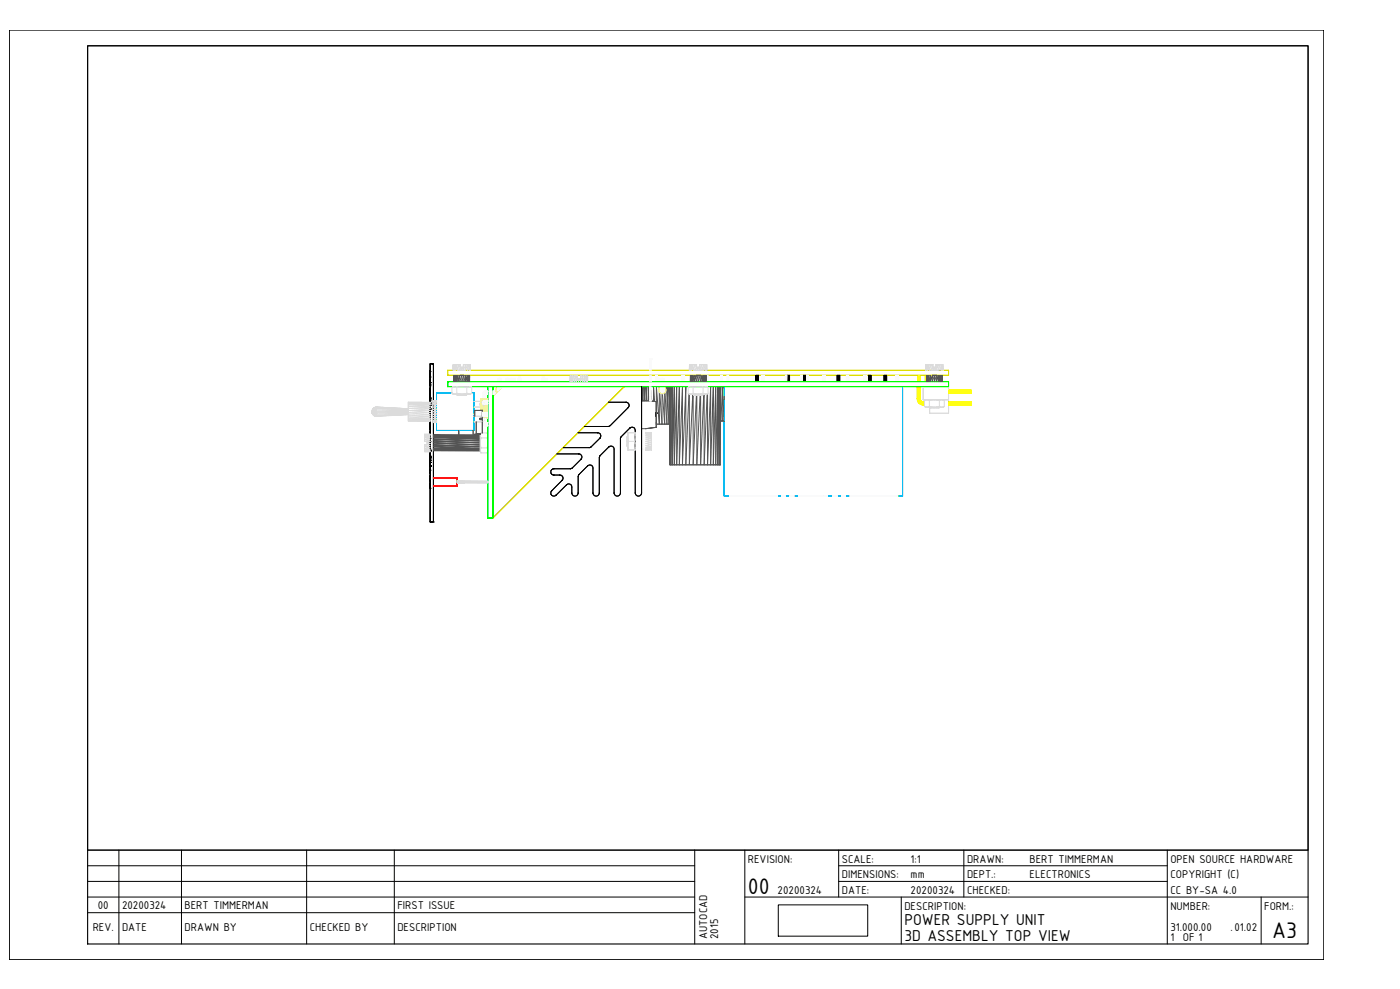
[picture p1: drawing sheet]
<svg xmlns="http://www.w3.org/2000/svg" width="841mm" height="594mm" viewBox="0 0 841 594" stroke-linecap="round" stroke-linejoin="round" font-family="sans-serif">
<!-- layer: 0 -->
<g fill="none" stroke="#dd0" stroke-width=".6">
<path d="M269 222h6h-6v3h301v-3v3h-301zM269 222h.1M269 225h.1M280 222h137M296 238h.1M302 232l-6 6v73l79-79-79 79v-73zM302 232h.1M375 232h.1M422 222h137M564 222h6zM570 222h.1M570 225h.1"/>
<path d="M296 311h.1"/>
</g>
<g fill="none" stroke="#000" stroke-width=".6">
<path d="M258 219v95M258 219h2v95h-2v-95h2v95h-2zM258 219h.1M260 219h.1M258 237v-1v1M258 236h.1M258 236v-1v1M258 235v-1v1M258 234h.1M258 233h.1M258 233v1v-1M258 235h.1"/>
<path d="M258 235v1v-1M258 236v1v-1M258 237h.1M258 238h.1M258 238v1v-1M258 239h.1M258 238v-1v1M258 232h.1M258 231h.1M258 230h.1M258 229h.1M258 228h.1"/>
<path d="M258 223v2v-2M258 225h.1M258 226h.1M258 225v-2v2M258 223h.1M258 227h.1M258 240h.1M258 239v-1v1M258 239v-2v2M258 237v2v-2M258 229v-1v1M258 228v1v-1"/>
<path d="M258 260h.1M258 259h.1M258 258h.1M258 257h.1M258 257v-2v2M258 255h.1M258 256h.1M258 254h.1M258 255v2v-2M258 246v1v-1M258 247h.1M258 248h.1"/>
<path d="M258 247v-1v1M258 249h.1M258 247v-2v2M258 245h.1M258 247v1v-1M258 249v-1v1M258 241v2v-2M258 243h.1M258 244h.1M258 243v-2v2M258 241h.1M258 244v2v-2"/>
<path d="M258 246h.1M258 246v-2v2M258 241v1v-1M258 242h.1M258 242v-1v1M258 242v-2v2M258 245v-2v2M258 243v2v-2M258 245v-1v1M258 244v1v-1M258 280h.1M258 280v2v-2"/>
<path d="M258 275h.1M258 276v2v-2M258 278h.1M258 278v-2v2M258 276h.1M258 271v1v-1M258 272h.1M258 273h.1M258 272v-1v1M258 270h.1M258 271h.1M258 274h.1"/>
<path d="M258 272v-2v2M258 265v2v-2M258 267h.1M258 268h.1M258 267v-2v2M258 265h.1M258 269h.1M258 263h.1M258 262h.1M258 261h.1M258 279h.1M258 278v1v-1"/>
<path d="M258 279v-1v1M258 278v2v-2M258 280v-2v2M258 276v-1v1M258 275v1v-1M258 277h.1M258 276v1v-1M258 277v-2v2M258 273v-1v1M258 274v2v-2M258 277v-1v1M258 275v-1v1"/>
<path d="M258 272v1v-1M258 274v-2v2M258 272v2v-2M258 273v1zM258 273v-2v2M258 271v2v-2M258 272v1zM258 275v2v-2M258 282v2v-2M258 284h.1M258 284v-2v2M258 282v-2v2"/>
<path d="M258 282h.1M258 293v-1v1M258 292h.1M258 291h.1M258 291v-1v1M258 290h.1M258 291v2v-2M258 293h.1M258 292v-1v1M258 291v1v-1M258 286h.1M258 286v1v-1"/>
<path d="M258 287h.1M258 288h.1M258 289h.1M258 288v-2v2M258 314h.1M260 314h.1"/>
</g>
<g fill="#000">
<circle cx="258" cy="231" r=".2"/>
<circle cx="258" cy="232" r=".2"/>
<circle cx="258" cy="223" r=".2"/>
<circle cx="258" cy="226" r=".2"/>
<circle cx="258" cy="246" r=".2"/>
<circle cx="258" cy="240" r=".2"/>
<circle cx="258" cy="275" r=".2"/>
<circle cx="258" cy="263" r=".2"/>
<circle cx="258" cy="270" r=".2"/>
<circle cx="258" cy="265" r=".2"/>
<circle cx="258" cy="271" r=".2"/>
<circle cx="258" cy="282" r=".2"/>
</g>
<path d="M289 261h-29l29 1h-29h29h-29l29 1h-29l29 1h-29l29 1h-29l29 1h-29l29 1h-29l29 1h-29l29 1h-29l29 1h-29l29 1h-29h29h-29" fill="none" stroke="#545454" stroke-width=".6"/>
<g fill="none" stroke="#dbdbdb" stroke-width=".6">
<path d="M227 245h.1M245 242h13h-13zM245 242l13 1h-13zM245 243l13 1h-13zM245 244l13 1h-13zM245 248l13 1h-13zM245 249l13 1h-13zM245 250l13 1h-13zM245 251l13 1h-13zM245 252l13 1h-13zM245 253h13zM258 242h-13h13h-13v11"/>
<path d="M258 246l-13-1v2h13M258 248l-13-1v1h13M255 265h2v2M255 267v4M255 265h3l-1 1h1h-1M255 261h3h-3v1l3 1h-3v1l3 1h-3v-1h3l-3-1v-1h3l-3-1h3M255 268v1l3 1h-3v1h3h-3M255 265h.1M255 267h.1M255 267h2M257 265v2M257 267h-2v1l2-1 1 1h-3l3 1h-3v1l3 1h-3h3h-3"/>
<path d="M257 267h.1M258 261h-3v4M258 266l-1 1M289 262h.1M289 262v3v-2v3M289 265v3v-2M289 267v3v-1v2M289 271v1M289 261v10M289 266h.1M289 270v1M289 262v1z"/>
<path d="M289 268v1zM289 260v1zM289 260v2v-1M289 260h4v2v1h-4M289 260h.1M289 263h.1M289 269h.1M289 272h.1M293 263v3v3h-4M293 260h.1M293 269h.1M293 272h.1"/>
<path d="M293 262v1v2M293 261v-1v1M293 271v1v-1M293 267v3v-1M293 270v2h-4"/>
</g>
<path d="M262 236h9h-9v23h23h-23M262 236h.1M262 236v23M283 236h2v23M285 236h.1M262 259h.1M285 259h.1" fill="none" stroke="#00bfff" stroke-width=".6"/>
<circle cx="227" cy="250" r=".2" fill="#dbdbdb"/>
<path d="M226 245h1M227 245h.1" fill="none" stroke="#dbdbdb" stroke-width=".6"/>
<g fill="#dbdbdb">
<circle cx="227" cy="250" r=".2"/>
<circle cx="226" cy="250" r=".2"/>
</g>
<path d="M226 245h.1" fill="none" stroke="#dbdbdb" stroke-width=".6"/>
<circle cx="226" cy="250" r=".2" fill="#dbdbdb"/>
<path d="M226 248h.1M226 246h.1M226 249h.1M226 245h.1" fill="none" stroke="#dbdbdb" stroke-width=".6"/>
<circle cx="226" cy="248" r=".2" fill="#dbdbdb"/>
<path d="M226 247h.1M226 248h.1M226 246h.1M227 245h.1" fill="none" stroke="#dbdbdb" stroke-width=".6"/>
<circle cx="226" cy="245" r=".2" fill="#dbdbdb"/>
<g fill="none" stroke="#dbdbdb" stroke-width=".6">
<path d="M223 247l1 1zM223 248h1M223 246l1 1M223 248h.1M224 248v1l-1-1 2 2M224 247v1zM224 247h.1M224 247l-1 1M224 248l1 1h-1M224 248v1v-1v1M224 246h-1zM224 247l1 1z"/>
<path d="M224 249l2 1h-1M224 249h1l-1-1h1v1M224 246l1 1v1l-1-1h1M224 245l1 1v1M224 245h1l-1 1v1v-1M224 245v1M225 245v1M225 245l-1 1v-1v1M225 250h1zM225 245h.1M225 246l1 1v1l-1-1M225 249h1"/>
<path d="M225 249v1M225 246h-1M225 245l1 1v1h-1M225 245h-1M225 250h1M225 245h1h-1M226 250h.1M226 248h-1h1M226 246v-1l19 1M226 249h-1M226 249v1h-1M226 245l19 1-19-1"/>
<path d="M226 245l19 1-20-1M226 250l19-1zM226 245v1h-1M227 250h.1M245 248l-19 1-1-1h1l1 2M245 249h-19v1l19-1M245 246l-19-1 19 1M245 247l-19-1v1h19M245 247h-19v1h19M245 248h-19v1l19-1M245 253h.1M262 241h-2h2h-2h2h-2l2 1h-2l2 1h-2l2 1h-2l2 2h-2l2 1h-2l2 2h-2l2 1h-2l2 1h-2l2 1h-2l2 1h-2l2 1h-2h2h-2"/>
<path d="M285 250h5M285 241h5M289 253h1M289 251l-1 1 1 1M289 244h1M289 242l-1 1 1 1M289 253h.1M289 244h.1M289 251h.1M289 242h.1M289 251h1M289 242h1"/>
<path d="M290 253h.1M290 250h.1M290 251h.1M290 245h.1M290 241h.1M290 242h.1M290 244h.1M290 251l1 1-1 1M290 250a1.7 1.7 0 0 1 2 2 1.7 1.7 0 0 1-2 1h-5h5M290 250a1.7 1.7 0 0 1 2 2 1.7 1.7 0 0 1-2 1M290 242l1 1-1 1M290 241a1.7 1.7 0 0 1 2 2 1.7 1.7 0 0 1-2 2h-5l5-1"/>
<path d="M290 241a1.7 1.7 0 0 1 2 2 1.7 1.7 0 0 1-2 2M275 290h4zM275 289l4 1zM275 289h4zM279 289v1h-4M279 290h.1M293 290h-14h14M293 289h-14h14M293 290h-14"/>
</g>
<path d="M262 236h.1M285 236h.1M435 232v66h107v-66v66h-107zM435 232h.1M262 259h.1M285 259h.1M435 298h.1M444 298h.1M538 298h.1M542 298h.1" fill="none" stroke="#00bfff" stroke-width=".6"/>
<path d="M293 232v79h3v-79v79h-3zM293 232h.1M293 311h.1M296 311h.1" fill="none" stroke="#0f0" stroke-width=".6"/>
<path d="M260 287h15v5v-5zM260 292h15h-15M275 287h.1M275 292h.1" fill="none" stroke="#f00" stroke-width=".6"/>
<g fill="none" stroke="#ffdf7f" stroke-width=".6">
<path d="M289 239h4M289 239v2M290 240v-1v1M290 240h2M290 240h-1M291 240h.1M291 240h1M291 240h-1M292 240v-1v1M292 240h.1M293 239v2M289 245v2"/>
<path d="M289 241v-2v2M289 243v1M289 240v-1v1M289 243v-1v2M289 243l1 1M289 240v1M290 245v2M290 244h.1M290 251h1h-1zM290 245v3M291 244l-1 4M291 250h.1"/>
<path d="M292 250v1zM292 244v4M292 244l-1 4v-4M292 243v5M292 250v1h1v-1l-1 1zM292 240l1 1M292 243v1M293 243v5M293 243h-1M293 241v-2v2M293 243v5v-5"/>
</g>
<g fill="none" stroke="#fafafa" stroke-width=".6">
<path d="M290 237v2v-2v2v-2v2l1-2v2v-2l1 2v-2v2M290 236v1zM291 235h.1M291 235l-1 1 1-1v2l-1-1zM291 235v2v-1l1 1v-1M291 235l1 1M292 236v1M292 237h.1M292 236h.1M292 235v1M292 235h-1M292 235l-1 2"/>
<path d="M292 236h1M292 235h1M293 237h-1M293 235h-2l1 2M296 235h2v1h-2M296 237h1M296 236h2M296 235h2M298 235v1h-2M298 235h-2h2h-2M285 249h.1M290 248h3h-3h3h-3h3l-3 1h3h-3h3l-3 1h3h-3"/>
<path d="M290 254v1l1-1M290 253v-2v2M290 242h.1M290 251v2M290 253v1M290 254h1zM290 242v1zM290 242v1M290 255h1zM290 242h1M290 243h1M290 241h1z"/>
<path d="M290 241h1M290 250h3M291 255v1zM291 242v1M291 241h-1M291 253l-1 1M291 255h.1M291 241h.1M291 242h.1M291 241h1zM291 251v1M291 243h.1"/>
<path d="M291 254h.1M291 252h.1M291 253v1M291 241h1v1M291 241v1M291 241h1h-1M291 241h1l-1 1M291 242h1h-1M291 254h1M291 254l1-3v3M292 254l-1 1h1M292 254l-1 1v-1"/>
<path d="M292 243h.1M292 242v1M292 254h.1M292 254l-1 1 1 1h-1h1h-1l1-1M292 254v1zM292 256h1M292 243h1M292 241h-1M293 256h-1h1M293 255h-1l1 1M293 255h-1h1M293 254h-1l1 1"/>
<path d="M293 254h-1h1M293 243h-1h1M293 242h-1h1M293 241h-1h1"/>
</g>
<g fill="none" stroke="#545454" stroke-width=".6">
<path d="M276 259v2v-2M284 259v2M285 247v3v-3h5v3v-3M285 247h.1M285 247h5M288 251h2l-2 1h2h-2M288 251h2zM288 251h2M290 251v2v-1M290 247h.1M290 251h.1M290 253v7"/>
<path d="M285 261h4M285 261h.1M286 261h3M286 260v1h3M286 261h.1M289 261h-3M289 261h-3h3M289 260h-3v-7v8"/>
</g>
<circle cx="539" cy="298" r=".2" fill="#fafafa"/>
<path d="M537 298h.1M538 298h.1M539 298h.1" fill="none" stroke="#fafafa" stroke-width=".6"/>
<circle cx="537" cy="298" r=".2" fill="#fafafa"/>
<path d="M537 298h.1M538 298h.1M539 298h.1" fill="none" stroke="#fafafa" stroke-width=".6"/>
<circle cx="539" cy="298" r=".2" fill="#fafafa"/>
<path d="M537 298h.1M538 298h.1" fill="none" stroke="#fafafa" stroke-width=".6"/>
<circle cx="538" cy="298" r=".2" fill="#fafafa"/>
<g fill="none" stroke="#fafafa" stroke-width=".6">
<path d="M521 298h.1M521 298h1h-1M522 298h.1M523 298h.1M526 298h1h-1M526 298h.1M527 298h.1M527 298h-1h1M528 298h.1M528 298h1h-1M529 298h-2h2M529 298h.1"/>
<path d="M531 298h.1M532 298h.1M532 298h1h-1M533 298h.1M533 298h-1h1M534 298h.1"/>
</g>
<circle cx="523" cy="298" r=".2" fill="#fafafa"/>
<path d="M521 298h.1M521 298h1h-1M522 298h1h-1M522 298h-1h1M522 298h.1M523 298h.1M523 298h-2h2" fill="none" stroke="#fafafa" stroke-width=".6"/>
<circle cx="521" cy="298" r=".2" fill="#fafafa"/>
<g fill="none" stroke="#fafafa" stroke-width=".6">
<path d="M490 298h1h-1M491 298h.1M491 298h-1h1M492 298h.1M496 298h.1M497 298h.1M511 298h.1M512 298h.1M512 298h-1h1M513 298h.1M516 298h.1M517 298h.1"/>
<path d="M517 298h-1h1M518 298h.1"/>
</g>
<circle cx="490" cy="298" r=".2" fill="#fafafa"/>
<path d="M485 298h1h-1M486 298h.1M486 298h-1h1M487 298h.1M490 298h.1M490 298h1h-1M491 298h-1h1M491 298h.1M491 298h1h-1M492 298h.1M493 298h.1M493 298h-1h1" fill="none" stroke="#fafafa" stroke-width=".6"/>
<circle cx="485" cy="298" r=".2" fill="#fafafa"/>
<g fill="none" stroke="#fafafa" stroke-width=".6">
<path d="M459 298h.1M459 298h1h-1M460 298h1h-1M460 298h.1M460 298h-1h1M461 298h.1M461 298h-2h2M464 298h1h-1M464 298h.1M465 298h.1M465 298h-1h1M466 298h1h-1"/>
<path d="M467 298h-2h2M467 298h.1M485 298h.1M485 298h1h-1M486 298h.1M486 298h-1h1M487 298h.1"/>
</g>
<circle cx="459" cy="298" r=".2" fill="#fafafa"/>
<g fill="none" stroke="#fafafa" stroke-width=".6">
<path d="M438 298h.1M439 298h.1M440 298h.1M441 298h.1M443 298h.1M444 298h.1M444 298h2h-2M446 298h.1M446 298h-2h2M449 298h.1M450 298h.1M450 298h-1h1"/>
<path d="M451 298h.1M454 298h.1M455 298h.1M455 298h-1h1M456 298h.1"/>
</g>
<circle cx="441" cy="298" r=".2" fill="#fafafa"/>
<path d="M439 298h.1M440 298h.1" fill="none" stroke="#fafafa" stroke-width=".6"/>
<circle cx="440" cy="298" r=".2" fill="#fafafa"/>
<path d="M531 298h.1M532 298h.1M532 298h1h-1M533 298h.1M533 298h-1h1M534 298h.1M537 298h.1M537 298h2h-2M537 298h1h-1M538 298h-1h1M539 298h.1M539 298h-2h2" fill="none" stroke="#fafafa" stroke-width=".6"/>
<circle cx="531" cy="298" r=".2" fill="#fafafa"/>
<path d="M526 298h.1M527 298h.1M528 298h.1M529 298h.1" fill="none" stroke="#fafafa" stroke-width=".6"/>
<circle cx="526" cy="298" r=".2" fill="#fafafa"/>
<path d="M526 298h.1M527 298h.1M528 298h.1M529 298h.1" fill="none" stroke="#fafafa" stroke-width=".6"/>
<g fill="#fafafa">
<circle cx="529" cy="298" r=".2"/>
<circle cx="528" cy="298" r=".2"/>
</g>
<path d="M527 298h.1M528 298h.1" fill="none" stroke="#fafafa" stroke-width=".6"/>
<circle cx="528" cy="298" r=".2" fill="#fafafa"/>
<path d="M521 298h.1M522 298h.1M523 298h.1" fill="none" stroke="#fafafa" stroke-width=".6"/>
<circle cx="523" cy="298" r=".2" fill="#fafafa"/>
<path d="M522 298h.1M523 298h.1" fill="none" stroke="#fafafa" stroke-width=".6"/>
<circle cx="522" cy="298" r=".2" fill="#fafafa"/>
<path d="M516 298h.1M516 298h2h-2M518 298h-2h2M518 298h.1" fill="none" stroke="#fafafa" stroke-width=".6"/>
<circle cx="516" cy="298" r=".2" fill="#fafafa"/>
<path d="M511 298h.1M512 298h.1M513 298h.1" fill="none" stroke="#fafafa" stroke-width=".6"/>
<circle cx="513" cy="298" r=".2" fill="#fafafa"/>
<path d="M511 298h.1M512 298h.1M513 298h.1" fill="none" stroke="#fafafa" stroke-width=".6"/>
<circle cx="513" cy="298" r=".2" fill="#fafafa"/>
<path d="M506 298h.1M506 298h1h-1M507 298h.1M507 298h-1h1M508 298h.1" fill="none" stroke="#fafafa" stroke-width=".6"/>
<circle cx="506" cy="298" r=".2" fill="#fafafa"/>
<g fill="none" stroke="#fafafa" stroke-width=".6">
<path d="M485 298h.1M485 298h2h-2M487 298h-2h2M487 298h.1M490 298h.1M490 298h2h-2M491 298h.1M491 298h1zM492 298h.1M492 298h-2h2M496 298h.1M496 298h1h-1"/>
<path d="M497 298h.1M497 298h-1h1"/>
</g>
<circle cx="485" cy="298" r=".2" fill="#fafafa"/>
<path d="M480 298h.1M481 298h.1M481 298h1h-1M482 298h.1M482 298h-1h1" fill="none" stroke="#fafafa" stroke-width=".6"/>
<circle cx="482" cy="298" r=".2" fill="#fafafa"/>
<path d="M464 298h.1M465 298h.1M466 298h.1M467 298h.1M470 298h.1M471 298h.1M475 298h.1M475 298h1h-1M476 298h.1M476 298h-1h1M477 298h.1" fill="none" stroke="#fafafa" stroke-width=".6"/>
<circle cx="467" cy="298" r=".2" fill="#fafafa"/>
<path d="M454 298h.1M454 298h2h-2M455 298h.1M456 298h.1" fill="none" stroke="#fafafa" stroke-width=".6"/>
<circle cx="454" cy="298" r=".2" fill="#fafafa"/>
<path d="M454 298h.1M455 298h.1M455 298h1h-1M456 298h.1M456 298h-1h1" fill="none" stroke="#fafafa" stroke-width=".6"/>
<circle cx="454" cy="298" r=".2" fill="#fafafa"/>
<path d="M449 298h1h-1M450 298h.1M450 298h-1h1M451 298h.1M454 298h.1M455 298h.1M456 298h.1M456 298h-2h2" fill="none" stroke="#fafafa" stroke-width=".6"/>
<circle cx="449" cy="298" r=".2" fill="#fafafa"/>
<path d="M443 298h.1M444 298h.1M444 298h2h-2M445 298h-1h1M445 298h.1M446 298h.1M449 298h.1M449 298h1h-1M450 298h.1M450 298h-1h1M451 298h.1" fill="none" stroke="#fafafa" stroke-width=".6"/>
<circle cx="438" cy="298" r=".2" fill="#fafafa"/>
<g fill="none" stroke="#fafafa" stroke-width=".6">
<path d="M438 298h.1M438 298h1h-1M439 298h.1M440 298h.1M440 298h1h-1M441 298h.1M441 298h-3h3M492 298h.1M493 298h.1M493 298h2h-2M494 298h-2h2M494 298h.1"/>
<path d="M495 298h.1M495 298h-1h1"/>
</g>
<circle cx="495" cy="298" r=".2" fill="#fafafa"/>
<path d="M488 298h1h-1M489 298h.1M489 298h-1h1M490 298h.1M493 298h1h-1M494 298h.1M494 298h-1h1" fill="none" stroke="#fafafa" stroke-width=".6"/>
<circle cx="488" cy="298" r=".2" fill="#fafafa"/>
<g fill="none" stroke="#fafafa" stroke-width=".6">
<path d="M482 298h.1M483 298h1h-1M483 298h.1M484 298h.1M484 298h-1h1M485 298h.1M487 298h.1M488 298h.1M488 298h1h-1M489 298h-2h2M489 298h.1M489 298h1h-1"/>
<path d="M490 298h.1M490 298h-1h1"/>
</g>
<circle cx="482" cy="298" r=".2" fill="#fafafa"/>
<path d="M511 298h.1M512 298h.1M513 298h.1M521 298h.1M521 298h2h-2M522 298h.1M523 298h.1M523 298h-1h1" fill="none" stroke="#fafafa" stroke-width=".6"/>
<circle cx="513" cy="298" r=".2" fill="#fafafa"/>
<path d="M511 298h.1M512 298h.1M513 298h.1" fill="none" stroke="#fafafa" stroke-width=".6"/>
<circle cx="513" cy="298" r=".2" fill="#fafafa"/>
<path d="M506 298h.1M507 298h.1" fill="none" stroke="#fafafa" stroke-width=".6"/>
<circle cx="506" cy="298" r=".2" fill="#fafafa"/>
<path d="M500 298h.1M500 298h2h-2M501 298h1h-1M501 298h-1h1M501 298h.1M502 298h.1M502 298h-1h1M502 298h1h-1M503 298h.1M503 298h-1h1" fill="none" stroke="#fafafa" stroke-width=".6"/>
<circle cx="500" cy="298" r=".2" fill="#fafafa"/>
<g fill="none" stroke="#fafafa" stroke-width=".6">
<path d="M485 298h.1M485 298h1h-1M485 298h2h-2M486 298h.1M486 298h-1h1M487 298h.1M487 298h-2h2M490 298h.1M490 298h1h-1M491 298h.1M491 298h-1h1M492 298h.1"/>
<path d="M496 298h.1M496 298h1h-1M497 298h.1M497 298h-1h1"/>
</g>
<circle cx="485" cy="298" r=".2" fill="#fafafa"/>
<path d="M475 298h.1M476 298h.1M477 298h.1M480 298h.1M480 298h2h-2M482 298h.1M482 298h-2h2" fill="none" stroke="#fafafa" stroke-width=".6"/>
<circle cx="476" cy="298" r=".2" fill="#fafafa"/>
<path d="M464 298h.1M465 298h.1M466 298h.1M467 298h.1M469 298h.1M470 298h.1M470 298h1h-1M471 298h.1M471 298h-1h1M472 298h.1" fill="none" stroke="#fafafa" stroke-width=".6"/>
<circle cx="467" cy="298" r=".2" fill="#fafafa"/>
<path d="M465 298h.1M466 298h.1" fill="none" stroke="#fafafa" stroke-width=".6"/>
<circle cx="466" cy="298" r=".2" fill="#fafafa"/>
<path d="M454 298h1h-1M455 298h.1M455 298h-1h1M456 298h.1M459 298h1h-1M459 298h.1M460 298h.1M460 298h-1h1M460 298h2h-2M461 298h-1h1M461 298h.1M462 298h.1" fill="none" stroke="#fafafa" stroke-width=".6"/>
<circle cx="454" cy="298" r=".2" fill="#fafafa"/>
<path d="M454 298h.1M454 298h1h-1M455 298h-1h1M455 298h.1M456 298h.1M534 298h.1M534 298h1h-1M535 298h.1M535 298h1h-1M536 298h.1M536 298h-2h2M537 298h.1" fill="none" stroke="#fafafa" stroke-width=".6"/>
<circle cx="534" cy="298" r=".2" fill="#fafafa"/>
<path d="M528 298h.1M529 298h.1M529 298h2h-2M530 298h-2h2M530 298h.1M531 298h.1M532 298h.1M532 298h-2h2" fill="none" stroke="#fafafa" stroke-width=".6"/>
<circle cx="532" cy="298" r=".2" fill="#fafafa"/>
<g fill="none" stroke="#fafafa" stroke-width=".6">
<path d="M456 298h.1M456 298h1h-1M457 298h.1M458 298h.1M458 298h1h-1M459 298h.1M459 298h-3h3M519 298h.1M519 298h1h-1M520 298h.1M520 298h-1h1M529 298h1h-1"/>
<path d="M530 298h1h-1M531 298h-2h2"/>
</g>
<circle cx="456" cy="298" r=".2" fill="#fafafa"/>
<path d="M451 298h.1M452 298h1h-1M452 298h-1h1M452 298h.1M453 298h.1M454 298h.1M454 298h-1h1" fill="none" stroke="#fafafa" stroke-width=".6"/>
<circle cx="454" cy="298" r=".2" fill="#fafafa"/>
<path d="M452 298h.1M452 298h1h-1M453 298h-1h1" fill="none" stroke="#fafafa" stroke-width=".6"/>
<circle cx="442" cy="298" r=".2" fill="#fafafa"/>
<path d="M441 298h.1M442 298h.1M442 298h-1h1M443 298h.1M533 298h.1M534 298h.1M534 298h2h-2M535 298h-1h1M535 298h.1M536 298h.1M537 298h.1M537 298h-2h2" fill="none" stroke="#fafafa" stroke-width=".6"/>
<circle cx="537" cy="298" r=".2" fill="#fafafa"/>
<g fill="none" stroke="#fafafa" stroke-width=".6">
<path d="M524 298h.1M524 298h1h-1M525 298h.1M525 298h-1h1M526 298h.1M528 298h.1M529 298h.1M529 298h1h-1M530 298h.1M530 298h1h-1M531 298h.1M531 298h-2h2"/>
<path d="M532 298h.1M535 298h.1M535 298h1h-1M536 298h-1h1"/>
</g>
<circle cx="526" cy="298" r=".2" fill="#fafafa"/>
<path d="M519 298h.1M519 298h1h-1M520 298h.1M520 298h-1h1M521 298h.1M524 298h.1M524 298h1h-1M525 298h-1h1M525 298h.1M526 298h.1" fill="none" stroke="#fafafa" stroke-width=".6"/>
<circle cx="521" cy="298" r=".2" fill="#fafafa"/>
<path d="M520 298h.1M521 298h.1" fill="none" stroke="#fafafa" stroke-width=".6"/>
<circle cx="521" cy="298" r=".2" fill="#fafafa"/>
<g fill="none" stroke="#fafafa" stroke-width=".6">
<path d="M461 298h.1M462 298h.1M462 298h2h-2M463 298h-2h2M463 298h.1M464 298h.1M464 298h-1h1M513 298h.1M514 298h.1M515 298h.1M516 298h.1M519 298h.1"/>
<path d="M519 298h1h-1M520 298h-1h1M520 298h.1M521 298h.1"/>
</g>
<circle cx="464" cy="298" r=".2" fill="#fafafa"/>
<g fill="none" stroke="#fafafa" stroke-width=".6">
<path d="M441 298h.1M442 298h.1M443 298h.1M446 298h.1M446 298h1h-1M447 298h.1M447 298h-1h1M448 298h.1M451 298h.1M452 298h.1M453 298h.1M454 298h.1"/>
<path d="M456 298h.1M456 298h1h-1M457 298h.1M458 298h.1M458 298h-2h2M459 298h.1M462 298h1h-1M463 298h.1M463 298h-1h1"/>
</g>
<circle cx="443" cy="298" r=".2" fill="#fafafa"/>
<path d="M443 298h.1" fill="none" stroke="#fafafa" stroke-width=".6"/>
<circle cx="443" cy="298" r=".2" fill="#fafafa"/>
<path d="M441 298h.1M442 298h.1M443 298h.1M534 298h.1M535 298h.1M536 298h.1" fill="none" stroke="#fafafa" stroke-width=".6"/>
<circle cx="536" cy="298" r=".2" fill="#fafafa"/>
<path d="M535 298h.1M536 298h.1" fill="none" stroke="#fafafa" stroke-width=".6"/>
<circle cx="536" cy="298" r=".2" fill="#fafafa"/>
<g fill="none" stroke="#fafafa" stroke-width=".6">
<path d="M519 298h.1M520 298h.1M521 298h.1M523 298h2h-2M523 298h.1M524 298h.1M525 298h.1M525 298h-1h1M525 298h1h-1M526 298h-1h1M526 298h.1M529 298h.1"/>
<path d="M529 298h2h-2M531 298h.1M531 298h-2h2"/>
</g>
<circle cx="521" cy="298" r=".2" fill="#fafafa"/>
<path d="M520 298h.1M521 298h.1" fill="none" stroke="#fafafa" stroke-width=".6"/>
<circle cx="521" cy="298" r=".2" fill="#fafafa"/>
<g fill="none" stroke="#fafafa" stroke-width=".6">
<path d="M446 298h.1M446 298h2h-2M448 298h.1M448 298h-2h2M452 298h.1M452 298h1h-1M453 298h.1M453 298h-1h1M456 298h.1M457 298h.1M458 298h.1M459 298h.1"/>
<path d="M461 298h2h-2M461 298h.1M462 298h.1M463 298h.1M463 298h-1h1M463 298h1h-1M464 298h-1h1M464 298h.1M514 298h.1M514 298h1h-1M515 298h.1M515 298h-1h1"/>
<path d="M519 298h.1M520 298h.1M521 298h.1"/>
</g>
<circle cx="443" cy="298" r=".2" fill="#fafafa"/>
<path d="M441 298h.1M442 298h.1M443 298h.1" fill="none" stroke="#fafafa" stroke-width=".6"/>
<circle cx="443" cy="298" r=".2" fill="#fafafa"/>
<path d="M443 298h.1" fill="none" stroke="#fafafa" stroke-width=".6"/>
<circle cx="443" cy="298" r=".2" fill="#fafafa"/>
<path d="M442 298h.1M443 298h.1" fill="none" stroke="#fafafa" stroke-width=".6"/>
<circle cx="441" cy="298" r=".2" fill="#fafafa"/>
<path d="M441 298h.1M442 298h.1M443 298h.1" fill="none" stroke="#fafafa" stroke-width=".6"/>
<circle cx="443" cy="298" r=".2" fill="#fafafa"/>
<g fill="none" stroke="#000" stroke-width=".6">
<path d="M454 229v-4v4M454 225v4M455 229v-4v4M455 225v4M455 225v4v-4M456 225v4M473 229v-4v4M473 225v4M473 229l1-4v4M474 225v4M474 225v4v-4M474 229v-4v4"/>
<path d="M482 229v-4v4M482 225v4l1-4v4v-4v4M483 225v4M483 225l1 4M503 229v-4v4M503 225v4M503 229l1-4v4M504 229v-4v4M504 225v4M522 229v-4v4M522 225v4M523 229v-4v4"/>
<path d="M523 225v4M531 229v-4v4M531 225v4M532 225v4M532 229v-4v4M533 229v-4v4M533 225v4"/>
</g>
<path d="M555 232v8h15v-8v16h-12h12v-8h-15zM555 232h.1M570 232h.1M555 240h.1M558 245v3v-3M558 248h.1M570 240h.1" fill="none" stroke="#dbdbdb" stroke-width=".6"/>
<g fill="none" stroke="#ff0" stroke-width=".6">
<path d="M551 232v8v-8v8l1-8v8l1-8v8v-8v8l-1-8v8h-1v-8v8M551 226h2v3M551 226v3M552 229v-3v3M552 226h.1M552 226v3zM552 240h.1M552 232h.1M552 229l1-3-1 3M553 226v3zM553 240v1M553 240h.1"/>
<path d="M556 226h1M556 229v-3v3l1-3-1 3M570 236h13h-13M570 234h13M570 234h13l-13 1M570 235h13M570 235h13v1M570 235l13 1h-13M583 236h-13M583 234v2M583 234h.1M583 235h.1"/>
<path d="M551 240l1 1M552 240l1 2M552 241v1M552 240h-1M552 240l1 1h-1M552 240v1M552 242l1 1M552 241h1v1M552 241l1 1M553 242h1l-1 1M553 242v1M553 241h.1"/>
<path d="M553 242h1M553 240h-1l1 1M553 243h1M553 241h1M553 241l1 1M553 243l1-1v1zM553 241h2M554 242h.1M554 241v1M554 243h1M554 242l1 1h-1l1-1M554 242h1"/>
<path d="M555 242h.1M555 243h.1M555 241h.1M555 241v1M570 242h13M570 242h13v1M570 243h13h-13M570 241l13 1M583 243h-13M583 242h-13M583 242v1M583 242h.1"/>
</g>
<g fill="none" stroke="#fafafa" stroke-width=".6">
<path d="M300 227h.1M301 227h.1M301 227v2M301 232v1M304 227h2v2M304 227v2zM304 229v-2v2M304 229v-2h1v2M305 229v-2v2M305 227h.1M305 227v2zM306 229v-2v2"/>
<path d="M306 227v2zM306 227h1M307 229v-2v2M307 227h.1M307 227v2l-1-2v2M307 227v2zM307 227h2M308 227v2zM308 229v-2v2M308 229v-2h1v2v-2v2M309 229v-2v2M309 227v2"/>
<path d="M309 227h.1M312 226v3M312 226v3zM312 226h.1M325 227v2zM325 227h1M325 229v-2h1v2M326 226v3zM326 226h1M326 229v-3v3v-3v3M326 226h.1M326 227l1-1v1"/>
<path d="M326 227h3v2M326 227v2zM326 227h.1M327 229v-2v2M327 226h.1M327 229v-2h1l-1 2M328 229v-2v2M394 229v-4v4M394 225v4M394 225v4l1-4v4M395 229v-4v4M395 229v-2h2v2"/>
<path d="M395 229v-2v2v-2h1v2M395 227h.1M396 229v-2v2M397 234v1zM397 227h2M397 234l1 1 1-1M397 233h2M397 227v2M397 232v1M397 234v1h1h-1h1l1-1M397 234v1v-1M397 233v1"/>
<path d="M397 229v-2v2M397 235h1zM397 234l1 1v-1M397 233l1 1M398 232l-1 1M398 229v-2v2M398 235h.1M398 233v1h-1M398 232v1M398 233v1M398 235l1-1zM398 234v1v-1"/>
<path d="M398 233l1 1M399 232v2M399 233v1M399 234h-1M399 233l-1 1M399 227v2M399 234h.1M410 229v-4v4M410 225v4M411 229v-4v4M424 225v4v-4M425 225v4v-4"/>
<path d="M425 225v4M425 229v-4v4M433 229v-4v4M433 225v4M434 225v4M434 225v4v-4M437 225v4v-4M437 225v4M438 225l-1 4M438 229v-4v4M438 225v4M458 229v-4v4"/>
<path d="M458 225v4M459 225l-1 4M459 225v4v-4M459 229v-4v4M459 225v4M472 229v-4v4M472 225v4M472 225v4v-4M473 225v4v-4M481 229v-4v4M481 225v4v-4M481 225v4"/>
<path d="M482 225v4M482 229v-4v4M485 229v-4v4M485 225v4v-4M486 229v-4v4M486 225v4M494 229v-4v4M494 225v4l1-4M495 225v4M496 225l-1 4M496 229v-4v4M496 225v4"/>
<path d="M508 229v-4v4M509 225v4M509 225v4v-4v4v-4M510 225v4M510 229v-4v4M519 229v-4v4M519 225v4M520 225v4M521 229v-4v4M521 225v4M538 225v4M539 225v4"/>
<path d="M539 225v4v-4M539 225v4l1-4M540 225v4v-4M540 225v4"/>
</g>
<g fill="none" stroke="#545454" stroke-width=".6">
<path d="M385 235l1 6M391 235l1 6M394 232l2 23v-20M394 232v23v-1M394 232h.1M396 232v1M396 236l2 19h1v-19M398 237v18h-4h8l-1-23v23h-2l-1-18M399 232v1M399 236l2 19h1v-23v15M402 232v47l1-47-1 47h31M403 232v47z"/>
<path d="M404 232v47h-1zM405 232v47h-1zM406 232v47h-1zM408 232v47h-2zM410 232v47h-2zM412 232v47h-2zM414 237l-2 42h2v-42M414 232h.1M416 237l-2 42h2v-42M418 237l-2 42h3v-42M421 237l-2 42h2v-42M423 237l-2 42h2v-42"/>
<path d="M425 233h.1M425 237v42h-2l2-42M427 232v47h-2zM429 232v47h-2zM430 232v47h-1zM431 232v47h-1zM432 232v47h-1zM432 232v47zM433 232l-1 47zM433 232h.1M434 232v21h-1zM435 238l-1 15h1h-2v-21v10"/>
<path d="M386 241v-9v9M387 241v-9v9M388 241v-9l1 9M389 241v-9l1 9M391 241h.1M393 241v-9v9M394 255h.1M433 279h.1"/>
</g>
<path d="M298 233v1v2v-2l1-1zM301 233h.1M396 233a2.1 2.1 0 0 0 0 3M397 233h-1M399 233a2.1 2.1 0 0 1 1 3 2.1 2.1 0 0 1-4 0 2.1 2.1 0 0 0 4 0 2.1 2.1 0 0 0-1-3zM400 234h.1" fill="none" stroke="#ffdf7f" stroke-width=".6"/>
<circle cx="300" cy="233" r=".2" fill="#fafafa"/>
<g fill="none" stroke="#fafafa" stroke-width=".6">
<path d="M299 234v1zM299 227h2M299 232v1h1M299 227v2M299 234v1M299 235h.1M299 233v1M299 232v1M299 233l1 1v-2v2M300 232l-1 1M300 234h.1M300 227h.1"/>
<path d="M300 227v2M300 233h.1M300 232v1M301 227v2M301 232v1M311 227h1l-1 2M311 227v2zM311 229v-2v2M313 229v-2h-1h1v2"/>
</g>
<path d="M269 229v3v-3h301v3h-301h301v-3zM269 229h.1M269 232h.1M570 232h.1" fill="none" stroke="#0f0" stroke-width=".6"/>
<path d="M394 250v-2v2M394 249h.1M394 250h.1M394 248h.1M394 250v-1v1M394 248v2v-2M394 248v2z" fill="none" stroke="#000" stroke-width=".6"/>
<path d="M394 257h.1" fill="none" stroke="#545454" stroke-width=".6"/>
<g fill="#fafafa">
<circle cx="390" cy="216" r=".2"/>
<circle cx="391" cy="216" r=".2"/>
</g>
<path d="M394 250v-2v2M394 249h.1M394 250h.1M394 248h.1M394 250v-1v1M394 248v2v-2M394 248v2z" fill="none" stroke="#000" stroke-width=".6"/>
<path d="M385 257h3v13h-3h3v-13zM388 257v1M391 241h.1M388 270h.1" fill="none" stroke="#fafafa" stroke-width=".6"/>
<path d="M385 257h9v-16h-4h4v16l-6 1M385 241h5M390 241h.1M394 241h.1M394 257h.1" fill="none" stroke="#545454" stroke-width=".6"/>
<circle cx="391" cy="216" r=".2" fill="#fafafa"/>
<path d="M391 241h.1" fill="none" stroke="#fafafa" stroke-width=".6"/>
<circle cx="390" cy="216" r=".2" fill="#fafafa"/>
<path d="M391 241h.1" fill="none" stroke="#fafafa" stroke-width=".6"/>
<circle cx="391" cy="216" r=".2" fill="#fafafa"/>
<path d="M391 241h.1" fill="none" stroke="#fafafa" stroke-width=".6"/>
<circle cx="390" cy="216" r=".2" fill="#fafafa"/>
<path d="M390 233h1v8h-1zM390 233h1M390 222v-6h1v6M390 225v4M390 232v9M391 233v-1v9M391 233h.1M391 225v4M390 241h1M391 241h.1" fill="none" stroke="#fafafa" stroke-width=".6"/>
<g fill="none" stroke="#000" stroke-width=".6">
<path d="M385 232v64a1.9 1.9 0 0 1-1 2 1.9 1.9 0 0 1-2-2v-38l-1-1h-1h-2l-5 6v33a1.9 1.9 0 0 1-2 2 1.9 1.9 0 0 1-2-2v-26l-1-1-1-1-1 1-6 6v21a1.9 1.9 0 0 1-2 2 1.9 1.9 0 0 1-2-2v-15v-1l-2-1-1 1-5 5-1 11a1.9 1.9 0 0 1-2 2 1.9 1.9 0 0 1-1-2l-1-4-1-1h-2l-6 6M385 232v64a1.9 1.9 0 0 1-1 2 1.9 1.9 0 0 1-2-2v-38l-2-1h-2M385 232h.1M347 260h12M359 260h.1M359 260l1 1 1 2-7 6h-16h16M359 260l2 1-1 2M365 256h.1M366 242h10M367 256h.1M367 256h-2M376 242h.1"/>
<path d="M376 242l2 1-1 2-11 11h-15h14M376 242l2 1-1 2M377 245h.1M377 245l-10 11M378 257h.1M378 257l-5 6v33a1.9 1.9 0 0 1-2 2 1.9 1.9 0 0 1-2-2v-26l-1-2-2 1M382 258v1M335 273h13M348 273h.1M348 273l1 1v1l-5 6-11 1M348 273l1 1v2M349 276h.1"/>
<path d="M349 276l-5 5M353 280h.1M353 280l-5 5M354 269h.1M355 268h.1M355 268l-1 1M360 275v21a1.9 1.9 0 0 1-2 2 1.9 1.9 0 0 1-2-2v-16l-1-1-2 1M360 275h.1M360 263h.1M360 263l-5 5M361 274h.1M361 274l-1 1"/>
<path d="M366 269h.1M366 268v1M366 269l-5 5M369 270h.1M373 264h.1M373 262h.1M331 297l1 1 2-1M331 284l2 1M331 295h.1M331 282v2M331 295v2M333 285h.1"/>
<path d="M333 282h.1M333 285h4l1 2v2M333 282h-2M333 285h3M333 282h10M334 297h.1M336 285h.1M336 285l2 1v2l-7 7M338 288h.1M338 289h.1M338 289l-7 6M340 291h.1"/>
<path d="M340 291h2l2 2M340 291l-6 6M343 282h.1M344 296h.1M344 293h.1M344 281h.1M344 281l-1 1M347 296h.1M347 286v10a1.9 1.9 0 0 1-2 2 1.9 1.9 0 0 1-1-2v-3M347 286h.1M348 285h.1M348 285l-1 1"/>
<path d="M356 296h.1M356 281h.1M360 296h.1M369 296h.1M373 296h.1M382 296h.1M385 296h.1M468 544h53v18h-53z"/>
</g>
<g fill="none" stroke="#dbdbdb" stroke-width=".6">
<path d="M272 219h5v2h1v-2h5v3l-1-3v3v-3v3M272 219v3zM273 219l1 3v-3h1v3l-1-3h-1v3zM275 219l1 3h-1h5l1-3h-3v2M277 219h.1M278 219v3l2-3v3h-2v-1v1h-1l1-1h-1M278 219h.1M281 219h1l-1 3zM282 219l1 3M414 219h4v2h2v-2h5l-1 3M414 219v3v-3h1l1 3v-3h1v3l-1-3h-1v3l-1-3v3zM417 219l1 3h-1h5h-2v-1v1h-1l1-1h-1"/>
<path d="M418 219h.1M420 219v3l2-3h-2v2M420 219h.1M422 219h1l-1 3zM423 219h1l-1 3zM424 219v3zM424 219l1 3M556 219h4v2h2v-2h5v3l-1-3v3v-3v3M556 219v3zM556 219h1v3l1-3h1l-1 3v-3h-1v3zM559 219l1 3h-1h5M560 219h.1"/>
<path d="M562 219v3l2-3v3h-2v-1v1h-1l1-1h-1M562 219h.1M565 219h1l-1 3zM566 219l1 3M271 236l2 1M271 236v-3l2-1 1 1v3M271 233h.1M271 236h.1M272 222h.1M272 232l-1 1 2-1M272 237h11M273 237h1z"/>
<path d="M273 237h.1M273 232h.1M274 232v1l2-1M274 237h2M274 233l3-1 3 1v3l-3 1-3-1M274 236v1h3M274 236h.1M275 237h.1M275 237h1M276 237h1h1h1M277 221v-2h-2l2 2v1h-1l1-1v1M277 221h.1"/>
<path d="M277 237h1h1M277 232h.1M277 237h.1M278 221h.1M278 232l2 1 1-1M278 237h2zM279 237h1M280 237v-1l1 1zM280 237h.1M280 237l-5 1M280 236l2 1M280 236h.1"/>
<path d="M281 237h1M282 232l1 1v-1M282 237l1-1v1M282 237h1M282 237h.1M282 232l-2 1M282 232h.1M282 232l1 1v3M283 236l-1 1M342 229h.1M343 226h4v1h2v-1h4v3v-3h-1v3l1-3v3M343 226l-1 3 1-3v3v-3h1v3v-3h2v3l1-2v2v-2l-1-1h1v1"/>
<path d="M343 226v3l1-3 1 3 1-3M347 226h.1M347 227h.1M347 227h1l-1 2M348 227h1v2zM349 226h.1M349 226v3l1-3v3l1-3h1l-1 3v-3h-2v1M349 227h.1M353 226v3M413 236l2 1h-1M413 236v-3l2-1 1 1v3M413 233h.1"/>
<path d="M413 236h.1M414 222h.1M414 232l-1 1 1-1M414 237h11M415 237h1zM415 237h.1M415 232h.1M416 232v1l2-1M416 237v-1zM416 233l3-1 3 1v3l-3 1-3-1M416 236l1 1h-1M416 236h.1"/>
<path d="M417 237h.1M417 237h1h1h1h1M418 237h-1h2M418 221v-2h-1l1 2h1v1h-1v-1l1 1M418 221h.1M419 237h1h1M419 232h.1M419 237h.1M420 221h.1M420 232l2 1 1-1M420 237h1zM421 237h1"/>
<path d="M421 237l1-1v1zM422 237l-5 1M422 237h.1M422 236l2 1M422 236h.1M423 237h-1h2M424 232l1 1v-1M424 237l1-1v1M424 237h1M424 237h.1M424 232l-2 1M424 232h.1"/>
<path d="M424 232l1 1v3M425 236l-1 1M556 222h.1M560 221v-2h-1l2 2v1h-1v-1l1 1M560 221h.1M562 221v-2h3l-1 3M562 221h.1M564 222h.1M377 260h5M377 260v10M377 260h.1M378 260h3l1 1"/>
<path d="M378 260h.1M381 260h1zM381 260l1 1M381 260h.1M382 260h.1M388 260h2M391 260v10M391 260h-3M391 260h.1M555 241l1-1zM556 240l-1 1v3l2 1h-1M556 245h10"/>
<path d="M556 240h4h-3M557 245h1zM557 245h.1M557 240h.1M557 245h1M558 244l3 1 3-1M558 245h2M558 244v1h2M558 241v3M558 245h6M558 245h.1M560 245h2"/>
<path d="M560 245h1M560 240h1M561 240h2h-1M561 245h1M561 240h.1M561 245h.1M562 245h2M562 245h1zM563 240l1 1zM563 245l1-1v1zM564 241v3l2 1 1-1-1 1M564 241h.1"/>
<path d="M564 244h.1M564 240h1l-1 1zM565 240l2 1-1-1M565 245h-1h2M566 245h.1M566 240h.1M566 240l1 1v3l-1 1M377 262v6v-1v-1v-1v-1v-1v-1v1M377 265h.1M377 260v1l1-1-1 3v-1M377 261v1zM377 264v-1v3l1-1-1-1v3"/>
<path d="M377 269v-1v2M377 270h.1M377 268h.1M377 266v2zM381 265l1 3-1 2h-3M381 270h.1M382 261l-1 4h-3M382 261v1M382 270h-5M382 269l-1 1M382 264l-1 1 1 2M388 270h2"/>
<path d="M388 260h3v1l-3 1h3v1l-3 1h3v2h-3l3 1v1l-3 1h3v1h-3l3-1v-1h-3l3-1v-1l-3-1 3-1v-1h-3l3-1v-1h-3l3-1zM388 270h3zM388 270h2zM390 270h.1M391 270h-1M391 270h.1"/>
</g>
<path d="M273 225v4v-4v4v-4v4l1-4v4l1-4v4l1-4v4l1-4h-1h3v4l1-4v4l1-4v4l1-4v4v-4v4v-4v4M277 225h2l-2 4zM282 225h.1M282 229h.1M415 225v4v-4v4v-4v4l1-4v4l1-4v4l1-4v4l1-4h-1h3v4l1-4v4l1-4v4v-4v4l1-4v4v-4v4M419 225h2l-2 4zM424 225h.1M424 229h.1M557 225v4v-4v4v-4v4l1-4v4l1-4v4l1-4v4l1-4h-1h3v4l1-4v4l1-4v4v-4v4l1-4v4v-4v4M561 225h2l-2 4zM566 225h.1M566 229h.1" fill="none" stroke="#545454" stroke-width=".6"/>
<!-- layer: Ttitleblock -->
<g fill="none" stroke="#000" stroke-width=".6">
<path d="M6 18h789v558h-789zM53 511h733M71 511v56M109 511v56M184 511v56M237 511v56M417 511v56M447 511v56M504 511v28M579 511v28M701 511v56M53 539h364"/>
<path d="M53 529h364M53 520h364M447 539h339M504 529h197M504 520h197M541 539v28M758 539v28M53 548h364"/>
</g>
<path d="M53 28h733v539h-733z" fill="none" stroke="#000" stroke-width=".68"/>
<!-- layer: Viewports -->
<path d="M53 28h733v483h-733z" fill="none" stroke="#000" stroke-width=".6"/>
<g font-size="14.6">
<text x="449" y="537">00</text>
<text x="764" y="563">A3</text>
</g>
<g font-size="10.2">
<text x="543" y="556">POWER SUPPLY UNIT</text>
<text x="543" y="565">3D ASSEMBLY TOP VIEW</text>
</g>
<g font-size="7.3">
<text x="449" y="518">REVISION:</text>
<text x="506" y="518">SCALE:</text>
<text x="547" y="518">1:1</text>
<text x="581" y="518">DRAWN:</text>
<text x="619" y="518">BERT TIMMERMAN</text>
<text x="703" y="518">OPEN SOURCE HARDWARE</text>
<text x="506" y="528">DIMENSIONS:</text>
<text x="547" y="528">mm</text>
<text x="581" y="528">DEPT.:</text>
<text x="619" y="528">ELECTRONICS</text>
<text x="703" y="528">COPYRIGHT (C)</text>
<text x="467" y="537">20200324</text>
<text x="506" y="537">DATE:</text>
<text x="547" y="537">20200324</text>
<text x="581" y="537">CHECKED:</text>
<text x="703" y="537">CC BY-SA 4.0</text>
<text x="59" y="546">00</text>
<text x="73" y="546">20200324</text>
<text x="111" y="546">BERT TIMMERMAN</text>
<text x="239" y="546">FIRST ISSUE</text>
<text x="543" y="546">DESCRIPTION:</text>
<text x="703" y="546">NUMBER:</text>
<text x="759" y="546">FORM.:</text>
<text x="56" y="560">REV.</text>
<text x="73" y="560">DATE</text>
<text x="111" y="560">DRAWN BY</text>
<text x="186" y="560">CHECKED BY</text>
<text x="239" y="560">DESCRIPTION</text>
<text x="703" y="559">31.000.00</text>
<text x="739" y="559">.01.02</text>
<text x="425" y="564" transform="rotate(-90 425 564)">AUTOCAD</text>
<text x="431" y="564" transform="rotate(-90 431 564)">2015</text>
<text x="703" y="565">1</text>
<text x="711" y="565">OF 1</text>
</g>
</svg>
